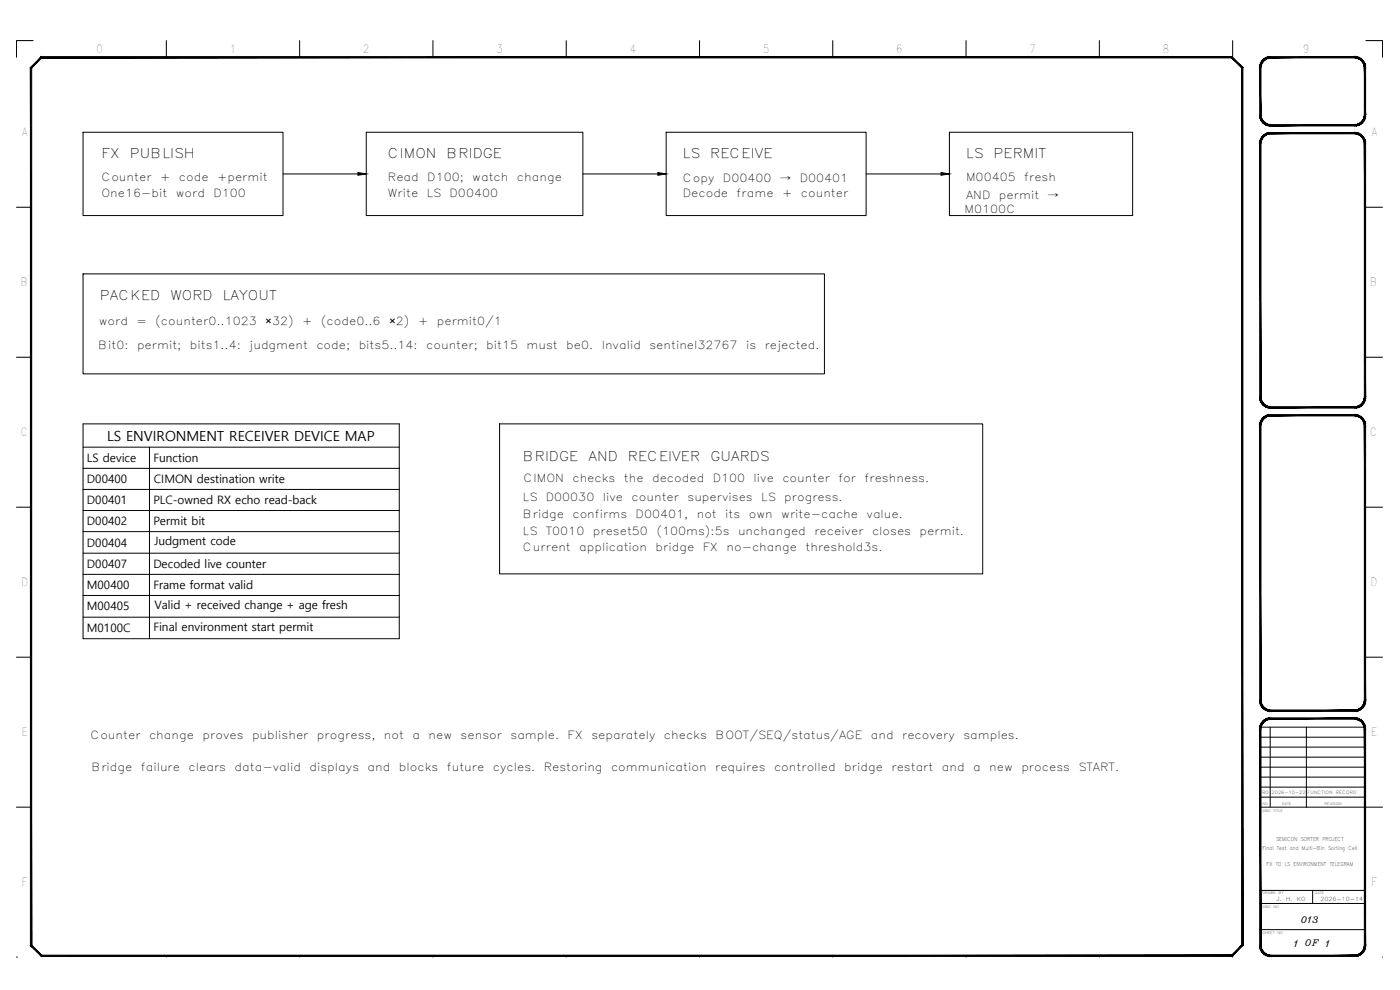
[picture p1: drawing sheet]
<svg xmlns="http://www.w3.org/2000/svg" width="420mm" height="297mm" viewBox="0 0 420 297" stroke-linecap="round" stroke-linejoin="round" font-family="sans-serif">
<g fill="none" stroke="#000" stroke-width=".3">
<path d="M9.9 12.2h-5v5M49.9 12.2v5M89.9 12.2v5M129.9 12.2v5M169.9 12.2v5M209.9 12.2v5M249.9 12.2v5M289.9 12.2v5M329.9 12.2v5M369.9 12.2v5M409.9 12.2h5v5M24.9 39.7h60v25h-60z"/>
<path d="M109.9 39.7h65v25h-65zM199.9 39.7h60v25h-60zM284.9 39.7h55v25h-55zM372.8 20.3v17.6M84.9 52.2h22.5M174.9 52.2h22.5M259.9 52.2h22.5M4.9 62.2h4.4M409.9 62.2h5M24.9 82.2h222.5v30h-222.5zM4.9 107.2h4.4M409.9 107.2h5"/>
<path d="M24.9 127.2h94.9v64.4h-94.9zM24.9 134.2h94.9M44.9 134.2v57.4M149.9 127.2h145v45h-145zM4.9 152.2h4.4M24.9 140.5h94.9M24.9 146.8h94.9M24.9 153.2h94.9M24.9 159.5h94.9M409.9 152.2h5M24.9 166h94.9M24.9 172.3h94.9"/>
<path d="M24.9 178.7h94.9M4.9 197.2h4.4M24.9 185.2h94.9M409.9 197.2h5M378.3 218.2h31.4M381.2 218.2v24M392.1 218.2v24M378.2 239.2h31.4M378.3 236.2h31.3M378.3 233.2h31.3M378.3 230.2h31.3M378.3 227.2h31.4"/>
<path d="M378.3 224.2h31.4M378.3 221.2h31.4M4.9 242.2h4.4M372.8 259.4v24.2M378.2 242.2h31.4M409.9 242.2h5M378.2 278.9h31.4M378.2 271.1h31.4M378.2 267.2h31.4M393.9 267.2v3.9M4.9 287.2h.1M49.9 286.8v.4"/>
<path d="M89.9 286.8v.4M129.9 286.8v.4M169.9 286.8v.4M209.9 286.8v.4M249.9 286.8v.4M289.9 286.8v.4M329.9 286.8v.4M369.9 286.5v.7M414.9 287.2h.1"/>
</g>
<g fill="#000" stroke="#000" stroke-width=".3">
<path d="M107.4 51.8l2.5 .4-2.5 .4zM197.4 51.8l2.5 .4-2.5 .4zM282.4 51.8l2.5 .4-2.5 .4z"/>
<path d="M380.9 17h.5v.4zM380.9 17v.4h.5zM380.4 17.2l.5-.2v.4zM380.4 17.2l.1 .3 .4-.1zM379.9 17.3l.5-.1 .1 .3zM379.9 17.3l.2 .4 .4-.2zM379.4 17.6l.5-.3 .2 .4zM379.4 17.6l.3 .3 .4-.2zM379 18l.4-.4 .3 .3zM379 18l.3 .2 .4-.3zM379 18l.3 .2-.6 .2zM378.7 18.4l.3 .2 .3-.4zM378.7 18.4l.3 .2-.6 .2zM378.4 18.8l.4 .2 .2-.4zM378.4 18.8l.4 .2-.6 .3zM378.2 19.3l.4 .1 .2-.4zM378.2 19.3l.4 .1-.5 .4zM378.1 19.8l.4 .1 .1-.5zM378.1 19.8l.4 .1-.5 .4zM378.5 19.9l-.5 .4h.4z"/>
<path d="M381.4 17.4h25.1v-.4zM381.4 17h25.1l-25.1 .4z"/>
<path d="M378 34.5h.4l-.3 .5zM378.4 34.5l-.3 .5 .4-.1zM378.1 35l.4-.1-.3 .6zM378.5 34.9l-.3 .6 .4-.1zM378.2 35.5l.4-.1-.2 .6zM378.6 35.4l-.2 .6 .4-.2zM378.4 36l.4-.2-.1 .6zM378.8 35.8l-.1 .6 .3-.2zM378.7 36.4l.3-.2v.6zM379 36.2v.6l.3-.3zM379 36.8l.3-.3 .1 .7zM379.3 36.5l.1 .7 .3-.4zM379.7 36.8l.2 .6-.5-.2zM379.7 36.8l.2 .6 .2-.3zM380.1 37.1l.3 .5-.5-.2zM380.1 37.1l.3 .5 .1-.3zM380.5 37.3l.4 .5-.5-.2zM380.5 37.3l.4 .5v-.4zM380.9 37.4l.5 .4h-.5zM380.9 37.4l.5 .4v-.4z"/>
<path d="M378 20.3l.4 14.2v-14.2zM378 20.3l.4 14.2h-.4z"/>
<path d="M380.9 39.8h.5v.3zM380.9 39.8v.4l.5-.1zM380.4 39.9l.5-.1v.4zM380.4 39.9l.1 .4 .4-.1zM379.9 40.1l.5-.2 .1 .4zM379.9 40.1l.2 .4 .4-.2zM379.4 40.4l.5-.3 .2 .4zM379.4 40.4l.3 .3 .4-.2zM379 40.7l.4-.3 .3 .3zM379 40.7l.3 .3 .4-.3zM379 40.7l.3 .3-.6 .1zM378.7 41.1l.3 .3 .3-.4zM378.7 41.1l.3 .3-.6 .2zM378.4 41.6l.4 .2 .2-.4zM378.4 41.6l.4 .2-.6 .3zM378.2 42.1l.4 .1 .2-.4zM378.2 42.1l.4 .1-.5 .4zM378.1 42.6h.4l.1-.4zM378.1 42.6h.4l-.5 .5zM378.5 42.6l-.5 .5h.4z"/>
<path d="M381.4 37.8h25.1v-.4zM381.4 37.4h25.1l-25.1 .4z"/>
<path d="M406.5 37.4l.5 .4h-.5zM406.5 37.4l.5 .4v-.4zM407 37.4l.5 .2-.5 .2zM407 37.4l.5 .2-.1-.3zM407.4 37.3l.6 .1-.5 .2zM407.4 37.3l.6 .1-.2-.3zM407.8 37.1l.7 .1-.5 .2zM407.8 37.1l.7 .1-.3-.4zM408.2 36.8h.7l-.4 .4zM408.2 36.8h.7l-.3-.3zM408.6 36.5l.6-.1-.3 .4zM408.9 36.2l-.3 .3 .6-.1zM408.9 36.2l.6-.2-.3 .4zM409.1 35.8l-.2 .4 .6-.2zM409.1 35.8l.6-.3-.2 .5zM409.3 35.4l-.2 .4 .6-.3zM409.3 35.4l.5-.4-.1 .5zM409.4 34.9l-.1 .5 .5-.4zM409.8 34.5v.5l-.4-.1zM409.5 34.5l-.1 .4 .4-.4z"/>
<path d="M409.5 20.3l.3 14.2v-14.2zM409.5 20.3l.3 14.2h-.3z"/>
<path d="M409.8 19.8v.5h-.3zM409.4 19.9l.1 .4 .3-.5zM409.7 19.3l.1 .5-.4 .1zM409.3 19.4l.1 .5 .3-.6zM409.5 18.8l.2 .5-.4 .1zM409.1 19l.2 .4 .2-.6zM409.2 18.4l.3 .4-.4 .2zM408.9 18.6l.2 .4 .1-.6zM408.9 18l.3 .4-.3 .2zM408.9 18l-.3 .2 .3 .4zM408.5 17.6l.4 .4-.3 .2zM408.5 17.6l-.3 .3 .4 .3zM408 17.3l.5 .3-.3 .3zM408 17.3l-.2 .4 .4 .2zM407.5 17.2l.5 .1-.2 .4zM407.5 17.2l-.1 .3 .4 .2zM407 17l.5 .2-.1 .3zM407 17v.4l.4 .1zM406.5 17h.5v.4zM406.5 17v.4h.5z"/>
<path d="M378 43.1l.4 76v-76zM378 43.1l.4 76h-.4z"/>
<path d="M381.4 40.1h25.1v-.3zM381.4 39.8h25.1l-25.1 .3z"/>
<path d="M409.5 43.1l.3 76v-76zM409.5 43.1l.3 76h-.3z"/>
<path d="M409.8 42.6v.5h-.3zM409.4 42.6l.1 .5 .3-.5zM409.7 42.1l.1 .5h-.4zM409.3 42.2l.1 .4 .3-.5zM409.5 41.6l.2 .5-.4 .1zM409.1 41.8l.2 .4 .2-.6zM409.2 41.1l.3 .5-.4 .2zM408.9 41.4l.2 .4 .1-.7zM408.9 40.7l.3 .4-.3 .3zM408.9 40.7l-.3 .3 .3 .4zM408.5 40.4l.4 .3-.3 .3zM408.5 40.4l-.3 .3 .4 .3zM408 40.1l.5 .3-.3 .3zM408 40.1l-.2 .4 .4 .2zM407.5 39.9l.5 .2-.2 .4zM407.5 39.9l-.1 .4 .4 .2zM407 39.8l.5 .1-.1 .4zM407 39.8v.4l.4 .1zM406.5 39.8h.5v.4zM406.5 39.8v.3l.5 .1z"/>
<path d="M378 119.1h.4l-.3 .5zM378.4 119.1l-.3 .5h.4zM378.1 119.6h.4l-.3 .5zM378.5 119.6l-.3 .5 .4-.1zM378.2 120.1l.4-.1-.2 .6zM378.6 120l-.2 .6 .4-.2zM378.4 120.6l.4-.2-.1 .7zM378.8 120.4l-.1 .7 .3-.3zM378.7 121.1l.3-.3v.7zM379 120.8v.7l.3-.3zM379 121.5l.3-.3 .1 .6zM379.3 121.2l.1 .6 .3-.3zM379.7 121.5l.2 .6-.5-.3zM379.7 121.5l.2 .6 .2-.4zM380.1 121.7l.3 .6-.5-.2zM380.1 121.7l.3 .6 .1-.4zM380.5 121.9l.4 .5-.5-.1zM380.5 121.9l.4 .5v-.4zM380.9 122l.5 .4h-.5zM380.9 122l.5 .4v-.4z"/>
<path d="M378 127.7l.4 82.4v-82.4zM378 127.7l.4 82.4h-.4z"/>
<path d="M381.4 122v.4l25.1-.4zM381.4 122.4l25.1-.4v.4z"/>
<path d="M381.4 124.4v.4l25.1-.4zM381.4 124.8l25.1-.4v.4z"/>
<path d="M380.9 124.5l.5-.1v.4zM380.9 124.5v.3h.5zM380.4 124.6l.5-.1v.3zM380.4 124.6l.1 .3 .4-.1zM379.9 124.8l.5-.2 .1 .3zM379.9 124.8l.2 .3 .4-.2zM379.4 125l.5-.2 .2 .3zM379.4 125l.3 .4 .4-.3zM379 125.4l.4-.4 .3 .4zM379 125.4l.3 .3 .4-.3zM379 125.4l.3 .3-.6 .1zM378.7 125.8l.3 .2 .3-.3zM378.7 125.8l.3 .2-.6 .2zM378.4 126.2l.4 .2 .2-.4zM378.4 126.2l.4 .2-.6 .3zM378.2 126.7l.4 .1 .2-.4zM378.2 126.7l.4 .1-.5 .4zM378.1 127.2l.4 .1 .1-.5zM378.1 127.2l.4 .1-.5 .4zM378.5 127.3l-.5 .4h.4z"/>
<path d="M406.5 122l.5 .4h-.5zM406.5 122l.5 .4v-.4zM407 122l.5 .3-.5 .1zM407 122l.5 .3-.1-.4zM407.4 121.9l.6 .2-.5 .2zM407.4 121.9l.6 .2-.2-.4zM407.8 121.7l.7 .1-.5 .3zM407.8 121.7l.7 .1-.3-.3zM408.2 121.5h.7l-.4 .3zM408.2 121.5h.7l-.3-.3zM408.6 121.2l.6-.1-.3 .4zM408.9 120.8l-.3 .4 .6-.1zM408.9 120.8l.6-.2-.3 .5zM409.1 120.4l-.2 .4 .6-.2zM409.1 120.4l.6-.3-.2 .5zM409.3 120l-.2 .4 .6-.3zM409.3 120l.5-.4-.1 .5zM409.4 119.6l-.1 .4 .5-.4zM409.8 119.1v.5h-.4zM409.5 119.1l-.1 .5 .4-.5z"/>
<path d="M409.8 127.2v.5h-.3zM409.4 127.3l.1 .4 .3-.5zM409.7 126.7l.1 .5-.4 .1zM409.3 126.8l.1 .5 .3-.6zM409.5 126.2l.2 .5-.4 .1zM409.1 126.4l.2 .4 .2-.6zM409.2 125.8l.3 .4-.4 .2zM408.9 126l.2 .4 .1-.6zM408.9 125.4l.3 .4-.3 .2zM408.9 125.4l-.3 .3 .3 .3zM408.5 125l.4 .4-.3 .3zM408.5 125l-.3 .4 .4 .3zM408 124.8l.5 .2-.3 .4zM408 124.8l-.2 .3 .4 .3zM407.5 124.6l.5 .2-.2 .3zM407.5 124.6l-.1 .3 .4 .2zM407 124.5l.5 .1-.1 .3zM407 124.5v.3l.4 .1zM406.5 124.4l.5 .1v.3zM406.5 124.4v.4h.5z"/>
<path d="M409.5 127.7l.3 82.4v-82.4zM409.5 127.7l.3 82.4h-.3z"/>
<path d="M378 210.1h.4l-.3 .5zM378.4 210.1l-.3 .5h.4zM378.1 210.6h.4l-.3 .5zM378.5 210.6l-.3 .5 .4-.1zM378.2 211.1l.4-.1-.2 .6zM378.6 211l-.2 .6 .4-.2zM378.4 211.6l.4-.2-.1 .7zM378.8 211.4l-.1 .7 .3-.3zM378.7 212.1l.3-.3v.7zM379 211.8v.7l.3-.3zM379 212.5l.3-.3 .1 .6zM379.3 212.2l.1 .6 .3-.3zM379.7 212.5l.2 .6-.5-.3zM379.7 212.5l.2 .6 .2-.4zM380.1 212.7l.3 .6-.5-.2zM380.1 212.7l.3 .6 .1-.4zM380.5 212.9l.4 .5-.5-.1zM380.5 212.9l.4 .5v-.4zM380.9 213l.5 .4h-.5zM380.9 213l.5 .4v-.4z"/>
<path d="M378 218.7l.4 64.9v-64.9zM378 218.7l.4 64.9h-.4z"/>
<path d="M381.4 213v.4l25.1-.4zM381.4 213.4l25.1-.4v.4z"/>
<path d="M381.4 215.4v.4l25.1-.4zM381.4 215.8l25.1-.4v.4z"/>
<path d="M380.9 215.4h.5v.4zM380.9 215.4v.4h.5zM380.4 215.6l.5-.2v.4zM380.4 215.6l.1 .3 .4-.1zM379.9 215.8l.5-.2 .1 .3zM379.9 215.8l.2 .3 .4-.2zM379.4 216l.5-.2 .2 .3zM379.4 216l.3 .4 .4-.3zM379 216.4l.4-.4 .3 .4zM379 216.4l.3 .3 .4-.3zM379 216.4l.3 .3-.6 .1zM378.7 216.8l.3 .2 .3-.3zM378.7 216.8l.3 .2-.6 .2zM378.4 217.2l.4 .2 .2-.4zM378.4 217.2l.4 .2-.6 .3zM378.2 217.7l.4 .1 .2-.4zM378.2 217.7l.4 .1-.5 .4zM378.1 218.2l.4 .1 .1-.5zM378.1 218.2l.4 .1-.5 .4zM378.5 218.3l-.5 .4h.4z"/>
<path d="M406.5 213l.5 .4h-.5zM406.5 213l.5 .4v-.4zM407 213l.5 .3-.5 .1zM407 213l.5 .3-.1-.4zM407.4 212.9l.6 .2-.5 .2zM407.4 212.9l.6 .2-.2-.4zM407.8 212.7l.7 .1-.5 .3zM407.8 212.7l.7 .1-.3-.3zM408.2 212.5h.7l-.4 .3zM408.2 212.5h.7l-.3-.3zM408.6 212.2l.6-.1-.3 .4zM408.9 211.8l-.3 .4 .6-.1zM408.9 211.8l.6-.2-.3 .5zM409.1 211.4l-.2 .4 .6-.2zM409.1 211.4l.6-.3-.2 .5zM409.3 211l-.2 .4 .6-.3zM409.3 211l.5-.4-.1 .5zM409.4 210.6l-.1 .4 .5-.4zM409.8 210.1v.5h-.4zM409.5 210.1l-.1 .5 .4-.5z"/>
<path d="M409.8 218.2v.5h-.3zM409.4 218.3l.1 .4 .3-.5zM409.7 217.7l.1 .5-.4 .1zM409.3 217.8l.1 .5 .3-.6zM409.5 217.2l.2 .5-.4 .1zM409.1 217.4l.2 .4 .2-.6zM409.2 216.8l.3 .4-.4 .2zM408.9 217l.2 .4 .1-.6zM408.9 216.4l.3 .4-.3 .2zM408.9 216.4l-.3 .3 .3 .3zM408.5 216l.4 .4-.3 .3zM408.5 216l-.3 .4 .4 .3zM408 215.8l.5 .2-.3 .4zM408 215.8l-.2 .3 .4 .3zM407.5 215.6l.5 .2-.2 .3zM407.5 215.6l-.1 .3 .4 .2zM407 215.4l.5 .2-.1 .3zM407 215.4v.4l.4 .1zM406.5 215.4h.5v.4zM406.5 215.4v.4h.5z"/>
<path d="M409.5 218.7l.3 64.9v-64.9zM409.5 218.7l.3 64.9h-.3z"/>
<path d="M372.6 20.4v263.2l.4 .1zM372.6 20.4l.4-.2v263.5zM369.6 17.4l3 3 .4-.2zM369.8 17l3.2 3.2-3.4-2.8zM12.5 17.4h357.1l.2-.4zM12.4 17h357.4l-357.3 .4zM12.4 17l-2.9 3.4 3-3zM12.4 17l-2.9 3.4-.4-.2zM9.1 20.2l.4 263.4v-263.2zM9.1 20.2l.4 263.4-.4 .1zM9.1 283.7l3.4 2.9-3-3zM9.1 283.7l3.4 2.9-.1 .4zM12.5 286.6l-.1 .4 357.2-.4zM12.4 287l357.2-.4 .2 .4zM369.6 286.6l.2 .4 2.8-3.4zM372.6 283.6l.4 .1-3.2 3.3z"/>
<path d="M378 283.6h.4l-.3 .6zM378.4 283.6l-.3 .6 .4-.1zM378.1 284.2l.4-.1-.3 .6zM378.5 284.1l-.3 .6 .4-.1zM378.2 284.7l.4-.1-.2 .6zM378.6 284.6l-.2 .6 .4-.2zM378.4 285.2l.4-.2-.1 .6zM378.8 285l-.1 .6 .3-.2zM378.7 285.6l.3-.2v.6zM379 285.4v.6l.3-.3zM379 286l.3-.3 .1 .6zM379.3 285.7l.1 .6 .3-.3zM379.7 286l.2 .6-.5-.3zM379.7 286l.2 .6 .2-.3zM380.1 286.3l.3 .5-.5-.2zM380.1 286.3l.3 .5 .1-.4zM380.5 286.4l.4 .5-.5-.1zM380.5 286.4l.4 .5v-.4zM380.9 286.5l.5 .5-.5-.1zM380.9 286.5l.5 .5v-.4z"/>
<path d="M381.4 286.6v.4l25.1-.4zM381.4 287l25.1-.4v.4z"/>
<path d="M406.5 286.6l.5 .3-.5 .1zM406.5 286.6l.5 .3v-.4zM407 286.5l.5 .3-.5 .1zM407 286.5l.5 .3-.1-.4zM407.4 286.4l.6 .2-.5 .2zM407.4 286.4l.6 .2-.2-.3zM407.8 286.3h.7l-.5 .3zM407.8 286.3h.7l-.3-.3zM408.2 286h.7l-.4 .3zM408.2 286h.7l-.3-.3zM408.6 285.7l.6-.1-.3 .4zM408.9 285.4l-.3 .3 .6-.1zM408.9 285.4l.6-.2-.3 .4zM409.1 285l-.2 .4 .6-.2zM409.1 285l.6-.3-.2 .5zM409.3 284.6l-.2 .4 .6-.3zM409.3 284.6l.5-.4-.1 .5zM409.4 284.1l-.1 .5 .5-.4zM409.8 283.6v.6l-.4-.1zM409.5 283.6l-.1 .5 .4-.5z"/>
</g>
<text font-size="4.2" x="32.1" y="132.2">LS ENVIRONMENT RECEIVER DEVICE MAP</text>
<g font-size="4">
<text x="30.4" y="47.4">FX</text>
<text x="39" y="47.4">PUBLISH</text>
<text x="116.4" y="47.4">CIMON</text>
<text x="134" y="47.4">BRIDGE</text>
<text x="204.9" y="47.4">LS</text>
<text x="213.2" y="47.4">RECEIVE</text>
<text x="289.9" y="47.4">LS</text>
<text x="298.2" y="47.4">PERMIT</text>
<text x="29.9" y="89.9">PACKED</text>
<text x="51.2" y="89.9">WORD</text>
<text x="66.9" y="89.9">LAYOUT</text>
<text x="156.9" y="138.4">BRIDGE</text>
<text x="176.6" y="138.4">AND</text>
<text x="188.4" y="138.4">RECEIVER</text>
<text x="213.2" y="138.4">GUARDS</text>
</g>
<g font-size="3.5">
<text x="79.6" y="97.7">×32)</text>
<text x="116.8" y="97.7">×2)</text>
<text x="26.1" y="138.6">LS device</text>
<text x="46" y="138.6">Function</text>
<text x="26.1" y="144.9">D00400</text>
<text x="46.2" y="145">CIMON destination write</text>
<text x="26.1" y="151.3">D00401</text>
<text x="46" y="151.3">PLC-owned RX echo read-back</text>
<text x="26.1" y="157.6">D00402</text>
<text x="46" y="157.6">Permit bit</text>
<text x="26.1" y="164">D00404</text>
<text x="46.3" y="163.7">Judgment code</text>
<text x="26.1" y="170.4">D00407</text>
<text x="46" y="170.4">Decoded live counter</text>
<text x="26.1" y="176.7">M00400</text>
<text x="46" y="176.8">Frame format valid</text>
<text x="26.1" y="183.2">M00405</text>
<text x="46.3" y="182.8">Valid + received change + age fresh</text>
<text x="26.1" y="189.7">M0100C</text>
<text x="46" y="189.3">Final environment start permit</text>
</g>
<g font-size="3.4">
<text x="29" y="15.9">0</text>
<text x="69.2" y="15.9">1</text>
<text x="109" y="15.9">2</text>
<text x="149" y="15.9">3</text>
<text x="189" y="16">4</text>
<text x="229" y="15.9">5</text>
<text x="269" y="15.9">6</text>
<text x="309" y="15.9">7</text>
<text x="349" y="15.9">8</text>
<text x="391" y="15.9">9</text>
<text x="6.4" y="40.9">A</text>
<text x="411.4" y="40.9">A</text>
<text x="30.4" y="54.4">Counter</text>
<text x="30.4" y="59.2">One16-bit</text>
<text x="48" y="54.4">+</text>
<text x="52.7" y="59.2">word</text>
<text x="53.7" y="54.4">code</text>
<text x="64.1" y="59.2">D100</text>
<text x="65.1" y="54.4">+permit</text>
<text x="116.4" y="54.4">Read</text>
<text x="116.4" y="59.2">Write</text>
<text x="128" y="59.2">LS</text>
<text x="128.2" y="54.4">D100;</text>
<text x="134.9" y="59.2">D00400</text>
<text x="141.7" y="54.4">watch</text>
<text x="155.1" y="54.4">change</text>
<text x="204.9" y="59.2">Decode</text>
<text x="204.9" y="54.7">Copy</text>
<text x="217" y="54.7">D00400</text>
<text x="221.1" y="59.2">frame</text>
<text x="234.1" y="54.7">→</text>
<text x="234.7" y="59.2">+</text>
<text x="240" y="54.7">D00401</text>
<text x="240.3" y="59.2">counter</text>
<text x="289.9" y="54.4">M00405</text>
<text x="289.9" y="59.7">AND</text>
<text x="299.8" y="59.7">permit</text>
<text x="307.4" y="54.4">fresh</text>
<text x="314.4" y="59.7">→</text>
<text x="289.5" y="63.9">M0100C</text>
<text x="6.3" y="85.9">B</text>
<text x="411.3" y="85.9">B</text>
<text x="29.6" y="97.7">word</text>
<text x="41" y="97.7">=</text>
<text x="46.6" y="97.7">(counter0..1023</text>
<text x="90.7" y="97.7">+</text>
<text x="96.3" y="97.7">(code0..6</text>
<text x="125.5" y="97.7">+</text>
<text x="131.1" y="97.7">permit0/1</text>
<text x="29.5" y="104.7">Bit0:</text>
<text x="41.1" y="104.7">permit;</text>
<text x="57" y="104.7">bits1..4:</text>
<text x="74.8" y="104.7">judgment</text>
<text x="95" y="104.7">code;</text>
<text x="107.6" y="104.7">bits5..14:</text>
<text x="127.9" y="104.7">counter;</text>
<text x="145.9" y="104.7">bit15</text>
<text x="158" y="104.7">must</text>
<text x="169.9" y="104.7">be0.</text>
<text x="180.6" y="104.7">Invalid</text>
<text x="194.9" y="104.7">sentinel32767</text>
<text x="223.9" y="104.7">is</text>
<text x="229.5" y="104.7">rejected.</text>
<text x="6.3" y="130.9">C</text>
<text x="411.3" y="130.9">C</text>
<text x="157.1" y="144.7">CIMON</text>
<text x="171.8" y="144.7">checks</text>
<text x="187.2" y="144.7">the</text>
<text x="195.7" y="144.7">decoded</text>
<text x="213.9" y="144.7">D100</text>
<text x="226.2" y="144.7">live</text>
<text x="234.8" y="144.7">counter</text>
<text x="251.6" y="144.7">for</text>
<text x="259.5" y="144.7">freshness.</text>
<text x="156.9" y="150.4">LS</text>
<text x="156.9" y="155.4">Bridge</text>
<text x="163.8" y="150.4">D00030</text>
<text x="171.8" y="155.4">confirms</text>
<text x="180.9" y="150.4">live</text>
<text x="189.5" y="150.4">counter</text>
<text x="190.8" y="155.4">D00401,</text>
<text x="206.3" y="150.4">supervises</text>
<text x="209.1" y="155.4">not</text>
<text x="217.7" y="155.4">its</text>
<text x="224.7" y="155.4">own</text>
<text x="228.5" y="150.4">LS</text>
<text x="234.5" y="155.4">write-cache</text>
<text x="235.3" y="150.4">progress.</text>
<text x="260.1" y="155.4">value.</text>
<text x="156.9" y="160.4">LS</text>
<text x="163.8" y="160.4">T0010</text>
<text x="177.9" y="160.4">preset50</text>
<text x="197" y="160.4">(100ms):5s</text>
<text x="221.5" y="160.4">unchanged</text>
<text x="244.4" y="160.4">receiver</text>
<text x="261.7" y="160.4">closes</text>
<text x="276" y="160.4">permit.</text>
<text x="156.9" y="165.4">Current</text>
<text x="173.9" y="165.4">application</text>
<text x="196.7" y="165.4">bridge</text>
<text x="210.9" y="165.4">FX</text>
<text x="218" y="165.4">no-change</text>
<text x="241.7" y="165.4">threshold3s.</text>
<text x="6.4" y="175.9">D</text>
<text x="411.4" y="175.9">D</text>
<text x="6.5" y="220.9">E</text>
<text x="27.1" y="221.8">Counter</text>
<text x="44.7" y="221.8">change</text>
<text x="60.8" y="221.8">proves</text>
<text x="75.6" y="221.8">publisher</text>
<text x="95.1" y="221.8">progress,</text>
<text x="115.2" y="221.8">not</text>
<text x="123.8" y="221.8">a</text>
<text x="128.6" y="221.8">new</text>
<text x="138.2" y="221.8">sensor</text>
<text x="153.2" y="221.8">sample.</text>
<text x="170.4" y="221.8">FX</text>
<text x="177.5" y="221.8">separately</text>
<text x="199.3" y="221.8">checks</text>
<text x="214.7" y="221.8">BOOT/SEQ/status/AGE</text>
<text x="261.3" y="221.8">and</text>
<text x="270.7" y="221.8">recovery</text>
<text x="289.1" y="221.8">samples.</text>
<text x="411.5" y="220.9">E</text>
<text x="27.4" y="231.4">Bridge</text>
<text x="42.3" y="231.4">failure</text>
<text x="56.6" y="231.4">clears</text>
<text x="70.4" y="231.4">data-valid</text>
<text x="92.9" y="231.4">displays</text>
<text x="110.3" y="231.4">and</text>
<text x="119.7" y="231.4">blocks</text>
<text x="134.1" y="231.4">future</text>
<text x="147.9" y="231.4">cycles.</text>
<text x="163.2" y="231.4">Restoring</text>
<text x="183.4" y="231.4">communication</text>
<text x="214.6" y="231.4">requires</text>
<text x="232.3" y="231.4">controlled</text>
<text x="253.4" y="231.4">bridge</text>
<text x="267.5" y="231.4">restart</text>
<text x="282.7" y="231.4">and</text>
<text x="292.1" y="231.4">a</text>
<text x="296.9" y="231.4">new</text>
<text x="306.5" y="231.4">process</text>
<text x="323.7" y="231.4">START.</text>
<text x="6.6" y="265.9">F</text>
<text x="411.6" y="265.9">F</text>
</g>
<g font-size="2.7">
<text x="390.5" y="276.8">013</text>
<text x="388.4" y="284">1</text>
<text x="391.7" y="283.9">OF</text>
<text x="397.9" y="284">1</text>
</g>
<g font-size="1.7">
<text x="383.1" y="270.3">J.</text>
<text x="385.9" y="270.3">H.</text>
<text x="389.2" y="270.3">KO</text>
<text x="396.3" y="270.3">2026-10-14</text>
</g>
<g font-size="1.6">
<text x="378.9" y="254.9">Final Test and Multi-Bin Sorting Cell</text>
<text x="383" y="252.4">SEMICON SORTER PROJECT</text>
<text x="380.1" y="260">FX TO LS ENVIRONMENT TELEGRAM</text>
</g>
<g font-size="1.3">
<text x="378.8" y="238.1">R0</text>
<text x="381.6" y="238.2">2026-10-22</text>
<text x="392.4" y="238.2">FUNCTION</text>
<text x="400.9" y="238.2">RECORD</text>
</g>
<g font-size="1.1">
<text x="378.9" y="243.5">DWG</text>
<text x="378.9" y="241.5">NO.</text>
<text x="382.2" y="243.5">TITLE</text>
<text x="384.8" y="241.5">DATE</text>
<text x="397.5" y="241.5">REVISION</text>
<text x="378.9" y="268.3">DRAWN</text>
<text x="383.7" y="268.3">BY</text>
<text x="394.6" y="268.3">DATE</text>
<text x="378.9" y="272.5">DWG</text>
<text x="382.2" y="272.5">NO</text>
<text x="378.9" y="280.2">SHEET</text>
<text x="383.4" y="280.2">NO</text>
</g>
</svg>
